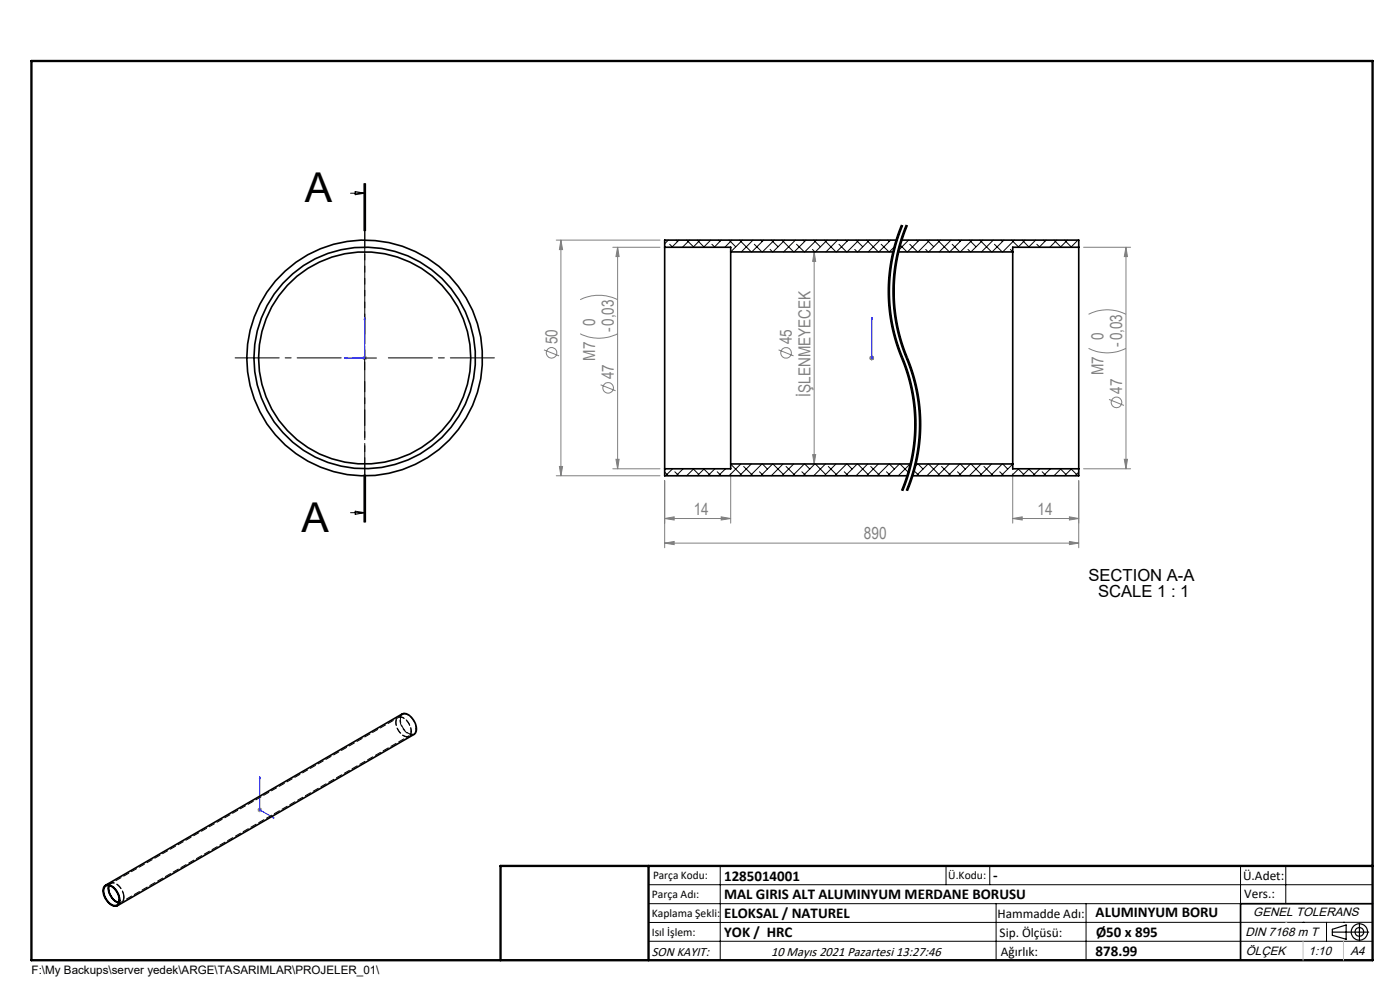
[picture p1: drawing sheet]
<svg xmlns="http://www.w3.org/2000/svg" width="297mm" height="210mm" viewBox="0 0 297 210" stroke-linecap="round" stroke-linejoin="round" font-family="sans-serif">
<g fill="none" stroke="#808080" stroke-width=".21">
<path d="M118 50.9h22M119 50.9l.3 2h-.6zM119 50.9v50M130 52.4h10M131 52.4l.3 2h-.6zM131 52.4v47M172.7 53.4l.3 2h-.6zM172.7 53.4v45M229.9 52.4h10M238.9 52.4l.3 2h-.7zM238.9 52.4v47M76.9 75.9h1"/>
<path d="M77 75.6l.7 .7M77.4 75.4v1M77.7 75.6l-.7 .7M115.4 74.2l3.2 1.3M123.1 70.8a8.7 8.7 0 0 0 7.9 0M123.1 63.6a9 9 0 0 1 7.9 0M165.2 74.2l3.1 1.3M184.4 75.9h1M184.6 75.6l.7 .7M184.9 75.4v1M185.3 75.6l-.7 .7M230.9 73.9a8.7 8.7 0 0 0 8 0"/>
<path d="M230.9 66.7a8.7 8.7 0 0 1 8 0M118.7 98.9h.6l-.3 2zM127.4 81.6l3.2 1.3M130 99.4h10M130.7 97.4h.6l-.3 2zM172.4 96.4h.6l-.3 2zM229.9 99.4h10M235.3 84.7l3.1 1.3M238.5 97.4h.7l-.3 2zM118 100.9h22M141 110l2-.4v.7zM141 115.2l2-.3v.6z"/>
<path d="M141 101.9v14.3M141 110h14M141 115.2h87.8M153 109.6l2 .4-2 .3zM155 100.4v10.6M214.8 110l2.1-.4v.7zM214.8 110h14M214.8 100.4v10.6M226.9 114.9l1.9 .3-1.9 .3zM226.9 109.6l1.9 .4-1.9 .3zM228.8 101.9v14.3M54.6 171.8h1"/>
<path d="M54.8 171.4l.7 .7M55.1 171.3v1M55.5 171.4l-.7 .7"/>
<circle cx="117" cy="74.8" r="1.12"/>
<circle cx="166.8" cy="74.8" r="1.12"/>
<circle cx="129" cy="82.3" r="1.12"/>
<circle cx="236.9" cy="85.4" r="1.12"/>
</g>
<path d="M191.4 47.7a36.6 36.6 0 0 0 0 28.2M192.4 47.7a36.6 36.6 0 0 0 0 28.2M191.4 75.9a36.6 36.6 0 0 1 0 28.2M192.4 75.9a36.6 36.6 0 0 1 0 28.2" fill="none" stroke="#000" stroke-width=".21" stroke-dasharray="6.3 1.3 1.3 1.3" stroke-dashoffset="4" stroke-linecap="butt"/>
<g fill="none" stroke="#000" stroke-width=".21">
<path d="M77.2 39v10M77.4 39v10M77.6 39v10M74.4 41h3M75.4 40.6l2 .4-2 .3zM190.3 50.1a36.8 36.8 0 0 0-1.9 11.3M191.2 47.7l-.9 2.4M191.2 48.6a36.4 36.4 0 0 0-1.1 23.1M191.3 50.1a36.8 36.8 0 0 0-1.9 11.3M191.4 47.7a37 37 0 0 0 .6 29.8 36.6 36.6 0 0 1-.6 26.6M191.5 47.8l-.3 .8M192.2 47.7l-.9 2.4"/>
<path d="M192.4 47.7a37 37 0 0 0 .6 29.8 36.6 36.6 0 0 1-.6 26.6M192.5 47.8a36.4 36.4 0 0 0-1.4 23.9M74.9 75.9h5M77.4 73.4v5M188.4 61.4a37.2 37.2 0 0 0 3.1 15.4M189.4 61.4a38.4 38.4 0 0 0 3.4 16.2l.6 1.7M190.1 71.7l1.1 3.3M191.1 71.7l1.8 5M191.2 75l.2 .4M191.4 75.4l.1 .4zM191.5 76.8l.9 2.5M191.5 75.8l.4 .9"/>
<path d="M191.9 76.7l.8 2.5M192.4 79.3a36.5 36.5 0 0 1 1.5 7.7M192.7 79.2l.5 1.7M192.9 76.7l.8 2.5M193.4 79.3a36.5 36.5 0 0 1 1.5 7.7M193.7 79.2l.5 1.7M193.2 80.9l.7 3.4M193.9 87l.1 2.6-.1 3.5M193.9 93l-.6 4.4-.9 3.3M193.9 95.7l-1.2 5.1M193.9 84.3l.4 3.5M194.2 80.9l.7 3.4"/>
<path d="M194.3 92.2l-.4 3.5M194.3 87.8v4.4M194.9 87l.1 2.6-.1 3.5M194.9 93l-.6 4.4-.9 3.3M194.9 95.7l-1.2 5.1M194.9 84.3l.4 3.5M195.3 92.2l-.4 3.5M195.3 87.8v4.4M74.4 108.8h3M75.4 108.4l2 .4-2 .3zM77.2 100.7v10M77.4 100.7v10"/>
<path d="M77.6 100.7v10zM191.5 103.2l-.3 .8M191.9 103.3l-.4 .9M192.4 100.7l-.9 2.5M192.7 100.8l-.8 2.5M192.9 103.3l-.4 .9M193.4 100.7l-1.2 3.3M193.7 100.8l-.8 2.5M137.6 187.7h153.6M137.6 191.7h153.6M137.6 199.7h153.6M152.8 183.7v20"/>
<path d="M200.7 183.7v4M210 183.7v4M211.3 191.7v12M230.4 191.7v12M263.2 183.7v20M272.8 183.7v8M276.4 195.6h.1M281.4 195.6v4.1M285 195.6h.1M291.2 195.6l-153.6 .1"/>
</g>
<g fill="none" stroke="#000" stroke-width=".25">
<path d="M282.6 197.7h7.8M282.6 197.1l3-.9v3l-3-.8zM288.4 195.8v3.8M106.2 203.7h185"/>
<circle cx="288.4" cy="197.7" r="1.74"/>
<circle cx="288.4" cy="197.7" r=".93"/>
</g>
<path d="M73.1 75.9l.4-.1v.3zM77.4 67.3v8.6h-4.3M77.4 67.3l.1 .5h-.2zM184.9 75.8v.3zM184.9 67.3v.5v-.5M184.9 75.9h.1M184.9 67.3v8.6M55.1 164.8v7l3 1.7M55.1 164.8l.1 .4-.2-.1zM57.9 173.3l.2 .2h-.2z" fill="none" stroke="#00f" stroke-width=".21"/>
<path d="M72.4 75.9h-22.5M77.4 70.9v-22.5M82.4 75.9h22.5M77.4 80.9v22.5" fill="none" stroke="#000" stroke-width=".21" stroke-dasharray="15.2 1.3 1.3 1.3" stroke-dashoffset="5.9"/>
<path d="M77.4 39v71.7" fill="none" stroke="#000" stroke-width=".21" stroke-dasharray="6.3 1.3 1.3 1.3" stroke-dashoffset="2.8"/>
<path d="M291.2 191.7h-28v12" fill="none" stroke="#000" stroke-width=".35"/>
<path d="M6.7 12.9h284.5v190.8h-284.5zM137.6 183.7v20M291.2 183.7h-185v20" fill="none" stroke="#000" stroke-width=".5"/>
<path d="M276.4 199.7v4M285 199.7v4" fill="none" stroke="#c0c0c0" stroke-width=".21"/>
<path d="M272.8 195.6h.1" fill="none" stroke="#c0c0c0" stroke-width=".25"/>
<g fill="#00f">
<path d="M73.1 75.9l.4 .2v-.3zM77.4 67.3l-.1 .5h.2z"/>
<path d="M57.9 173.3l.2 .2h-.2zM55.1 164.8l.1 .4-.2-.1z"/>
<path d="M184.9 75.8v.3zM184.9 67.3v.5zM184.9 75.8v.3zM184.9 67.3v.5z"/>
</g>
<g fill="#808080">
<path d="M153 109.6l2 .4-2 .3zM141 110l2-.4v.7zM226.9 114.9l1.9 .3-1.9 .3zM141 115.2l2-.3v.6z"/>
<path d="M131 52.4l.3 2h-.6zM130.7 97.4h.6l-.3 2zM238.9 52.4l.3 2h-.7zM238.5 97.4h.7l-.3 2zM119 50.9l.3 2h-.6zM118.7 98.9h.6l-.3 2zM172.7 53.4l.3 2h-.6zM172.4 96.4h.6l-.3 2z"/>
<path d="M214.8 110l2.1-.4v.7zM226.9 109.6l1.9 .4-1.9 .3z"/>
</g>
<g fill="none" stroke="#000" stroke-width=".35">
<path d="M141 52.4v47M141 52.4h14v1M155 53.4v45M155 53.4h34.5M190.2 50.9h-49.2v1.5M190.5 53.4h24.3M191.2 50.9h37.6v1.5M214.8 53.4v45M228.8 52.4v47M228.8 52.4h-14v1M141 99.4v1.5h51.5M155 98.4h38.2"/>
<path d="M155 98.4v1h-14M194.2 98.4h20.6M214.8 98.4v1h14M228.8 99.4v1.5h-35.3M22.1 188a1.47 1.47 0 0 1 2.2 .4 2.76 2.76 0 0 1 .7 3.6 1.88 1.88 0 0 1-2.5-1.1 2.78 2.78 0 0 1-.4-2.9zM22.2 188.1a1.43 1.43 0 0 1 2.2 .6 2.72 2.72 0 0 1 .6 3.1 1.5 1.5 0 0 1-2.2-.7 2.74 2.74 0 0 1-.6-3zM22.4 187.8l62.9-36.4a2.32 2.32 0 0 1 2.6 1.7 2.18 2.18 0 0 1-.1 2.7l-62.9 36.3M23.1 187.8a3.3 3.3 0 0 0 2.1 3.7M23.2 187.8a3.2 3.2 0 0 0 2 3.6"/>
<circle cx="77.4" cy="75.9" r="25"/>
<circle cx="77.4" cy="75.9" r="22.5"/>
<circle cx="77.4" cy="75.9" r="23.5"/>
</g>
<g fill="none" stroke="#000" stroke-width=".21">
<path d="M141.8 50.9l-.8 .8M142.1 51.8l.6 .6M143.4 50.9l.3 .4M144 50.9l-1.5 1.5M145.7 50.9l1.4 1.4M146.3 50.9l-1.5 1.5M147.9 50.9l1.5 1.5M148.5 50.9l-1.5 1.5M150.8 50.9l-1.5 1.5M151 51.8l.7 .6M152.4 50.9l.3 .4M153 50.9l-1.5 1.5"/>
<path d="M154.7 50.9l1.4 1.4M155.3 50.9l-1.5 1.5M156.9 50.9l2.5 2.5M157.5 50.9l-2.5 2.5M159.7 50.9l-2.4 2.5M160 51.8l1.6 1.6M161.4 50.9l.3 .4M162 50.9l-2.5 2.5M163.4 52.9l.5 .5M163.6 50.9l1.5 1.4M164.3 50.9l-2.6 2.5M165.9 50.9l2.5 2.5"/>
<path d="M166.5 50.9l-2.5 2.5M168.7 50.9l-2.5 2.5M169 51.8l1.6 1.6M170.4 50.9l.3 .4M171 50.9l-2.5 2.5M172.4 52.9l.5 .5M172.6 50.9l1.4 1.4M173.2 50.9l-2.5 2.5M174.9 50.9l2.4 2.5M175.5 50.9l-2.5 2.5M177.7 50.9l-2.5 2.5M178 51.8l1.6 1.6"/>
<path d="M179.4 50.9l.3 .4M180 50.9l-2.6 2.5M181.3 52.9l.6 .5M181.6 50.9l1.4 1.4M182.2 50.9l-2.5 2.5M183.8 50.9l2.5 2.5M184.4 50.9l-2.4 2.5M186.7 50.9l-2.5 2.5M186.9 51.8l1.7 1.6M188.3 50.9l.3 .4M188.9 50.9l-2.5 2.5M189.8 52.3l-1.1 1.1"/>
<path d="M190.9 51.9l1.5 1.5M192.8 50.9l-2.2 2.2M193 51.8l1.7 1.6M194.4 50.9l.3 .4M195 50.9l-2.5 2.5M196.4 52.9l.5 .5M196.6 50.9l1.5 1.4M197.2 50.9l-2.4 2.5M198.9 50.9l2.5 2.5M199.5 50.9l-2.5 2.5M201.8 50.9l-2.6 2.5M202 51.8l1.6 1.6"/>
<path d="M203.4 50.9l.3 .4M204 50.9l-2.5 2.5M205.4 52.9l.5 .5M205.6 50.9l1.4 1.4M206.2 50.9l-2.5 2.5M207.9 50.9l2.5 2.5M208.5 50.9l-2.5 2.5M210.7 50.9l-2.5 2.5M211 51.8l1.6 1.6M212.4 50.9l.3 .4M213 50.9l-2.5 2.5M214.3 52.9l.5 .5"/>
<path d="M214.6 50.9l1.4 1.4M215.2 50.9l-2.5 2.5M216.9 50.9l1.4 1.5M217.5 50.9l-1.5 1.5M219.7 50.9l-1.5 1.5M220 51.8l.6 .6M221.3 50.9l.4 .4M221.9 50.9l-1.4 1.5M223.6 50.9l1.4 1.4M224.2 50.9l-1.5 1.5M225.8 50.9l1.5 1.5M226.4 50.9l-1.5 1.5"/>
<path d="M228.7 50.9l-1.5 1.5M142.7 99.4l-1.5 1.5M144.8 99.4l.1 .1M144.9 99.4l-1.5 1.5M147 99.4l1.2 1.2M147.2 99.4l-1.5 1.5M149.3 99.4l1.5 1.5M149.4 99.4l-1.5 1.5M151.7 99.4l-1.5 1.5M153.8 99.4v.1M153.9 99.4l-1.5 1.5M155 98.5l2.2 2.1"/>
<path d="M157.2 98.4l-2.5 2.5M157.8 98.9l1.9 2M159.4 98.4l-2.5 2.5M161.6 98.4l-2.5 2.5M161.7 98.4l1.1 1.1M163.9 98.4l-2.5 2.5M164 98.4l2.2 2.2M166.1 98.4l-2.5 2.5M166.8 98.9l1.9 2M168.4 98.4l-2.5 2.5M170.6 98.4l-2.5 2.5M170.7 98.4l1.1 1.1"/>
<path d="M172.9 98.4l-2.5 2.5M173 98.4l2.2 2.2M175.1 98.4l-2.5 2.5M175.7 98.9l2 2M177.3 98.4l-2.4 2.5M179.6 98.4l-2.5 2.5M179.7 98.4l1.1 1.1M181.9 98.4l-2.5 2.5M182 98.4l2.1 2.2M184.1 98.4l-2.5 2.5M184.7 98.9l2 2M186.3 98.4l-2.5 2.5"/>
<path d="M188.6 98.4l-2.5 2.5M188.7 98.4l1.1 1.1M190.8 98.4l-2.5 2.5M190.9 98.4l1.8 1.8M193.1 98.4l-2.5 2.5M194.7 98.4l-.6 .6M194.8 98.4l1 1.1M196.9 98.4l-2.5 2.5M197 98.4l2.2 2.2M199.1 98.4l-2.5 2.5M199.7 98.9l2.1 2M201.4 98.4l-2.5 2.5"/>
<path d="M203.6 98.4l-2.5 2.5M203.7 98.4l1.1 1.1M205.9 98.4l-2.5 2.5M206 98.4l2.2 2.2M208.1 98.4l-2.5 2.5M208.7 98.9l2 2M210.4 98.4l-2.5 2.5M212.6 98.4l-2.5 2.5M212.7 98.4l1.1 1.1M214.8 98.5l-2.4 2.4M216 99.4l1.2 1.2M216.1 99.4l-1.5 1.5"/>
<path d="M218.2 99.4l1.5 1.5M218.3 99.4l-1.4 1.5M220.6 99.4l-1.5 1.5M222.7 99.4l.1 .1M222.8 99.4l-1.5 1.5M224.9 99.4l1.2 1.2M225.1 99.4l-1.5 1.5M227.2 99.4l1.5 1.5M227.3 99.4l-1.5 1.5M141 100.1l.8 .8M143.2 100.1l.8 .8M152.2 100.1l.8 .8"/>
<path d="M161.1 100.1l.9 .8M170.1 100.1l.9 .8M179.1 100.1l.9 .8M188.1 100.1l.8 .8M194.1 100.1l.9 .8M203.1 100.1l.9 .8M212.1 100.1l.9 .8M221.1 100.1l.8 .8M228.8 100.1l-.7 .8"/>
</g>
<path d="M85.3 151.4a2.14 2.14 0 0 0 0 2.9 2.19 2.19 0 0 0 2.5 1.5" fill="none" stroke="#000" stroke-width=".21" stroke-dasharray="1.3 .6" stroke-dashoffset=".3"/>
<path d="M26.3 190.3a3.2 3.2 0 0 0-2.5-3.1l-.4 .2-.3 .4" fill="none" stroke="#000" stroke-width=".21" stroke-dasharray="1.3 .6" stroke-dashoffset="-.1"/>
<path d="M25.2 191.5a.98 .98 0 0 0 1.1-1.2M25.3 191.4a.94 .94 0 0 0 .9-1.1" fill="none" stroke="#000" stroke-width=".21" stroke-dasharray="1.3 .6" stroke-dashoffset=".9"/>
<path d="M26.2 190.3a3 3 0 0 0-2.4-3l-.6 .5" fill="none" stroke="#000" stroke-width=".21" stroke-dasharray="1.3 .6"/>
<path d="M84.5 152.2l-61 35.2M87.2 155.1a3 3 0 0 0-2.4-3 1.42 1.42 0 0 0-.6 2.2 2.44 2.44 0 0 0 2.4 1.9l.4-.3 .2-.8M25.8 191.3l60.9-35.2" fill="none" stroke="#000" stroke-width=".21" stroke-dasharray="1.3 .6" stroke-dashoffset=".7"/>
<path d="M87.3 155.1a3.2 3.2 0 0 0-2.5-3.1 1.38 1.38 0 0 0-.7 2.1 2.65 2.65 0 0 0 2.6 2.2l.4-.4 .2-.8M88.3 154.6a3.2 3.2 0 0 0-2.5-3.1 1.38 1.38 0 0 0-.7 2 2.65 2.65 0 0 0 2.6 2.2l.4-.3 .2-.8" fill="none" stroke="#000" stroke-width=".21" stroke-dasharray="1.3 .6" stroke-dashoffset=".4"/>
<path d="M85.4 151.6l-1 .5M86.8 156.2l1-.6M23.5 187.3l-1 .6M24.8 192l1-.6" fill="none" stroke="#000" stroke-width=".21" stroke-dasharray="1.3 .6" stroke-dashoffset=".6"/>
<g font-size="8.7">
<text x="64.7" y="42.9">A</text>
<text x="63.9" y="112.9">A</text>
</g>
<g font-size="3.5" fill="#808080">
<text x="126.3" y="69.1" transform="rotate(-90 126.3 69.1)">0</text>
<text x="130.2" y="70.4" transform="rotate(-90 130.2 70.4)">-0,03</text>
<text x="118.2" y="73" transform="rotate(-90 118.2 73)">50</text>
<text x="126.3" y="76.5" transform="rotate(-90 126.3 76.5)">M7</text>
<text x="168" y="73" transform="rotate(-90 168 73)">45</text>
<text x="234.1" y="72.2" transform="rotate(-90 234.1 72.2)">0</text>
<text x="238.1" y="73.5" transform="rotate(-90 238.1 73.5)">-0,03</text>
<text x="130.2" y="80.4" transform="rotate(-90 130.2 80.4)">47</text>
<text x="234.1" y="79.6" transform="rotate(-90 234.1 79.6)">M7</text>
<text x="238.1" y="83.5" transform="rotate(-90 238.1 83.5)">47</text>
<text x="172" y="84.2" transform="rotate(-90 172 84.2)">İŞLENMEYECEK</text>
<text x="147.2" y="109.2">14</text>
<text x="220.1" y="109.2">14</text>
<text x="183.3" y="114.4">890</text>
</g>
<g font-size="3.5">
<text x="230.9" y="123.2">SECTION A-A</text>
<text x="232.9" y="126.7">SCALE 1 : 1</text>
</g>
<g font-size="3.2">
<text x="153.6" y="186.8">1285014001</text>
<text x="153.6" y="190.8">MAL GIRIS ALT ALUMINYUM MERDANE BORUSU</text>
<text x="210.7" y="186.6">-</text>
<text x="153.6" y="194.8">ELOKSAL / NATUREL</text>
<text x="232.4" y="194.5">ALUMINYUM BORU</text>
<text x="153.6" y="198.8">YOK / HRC</text>
<text x="232.4" y="202.8">878.99</text>
<text x="232.5" y="198.8">Ø50 x 895</text>
</g>
<g font-size="2.8">
<text x="263.7" y="186.7">Ü.Adet:</text>
<text x="263.9" y="190.5">Vers.:</text>
<text x="211.6" y="194.8">Hammadde Adı:</text>
<text x="138.3" y="202.8">SON KAYIT:</text>
<text x="163.6" y="202.8">10 Mayıs 2021 Pazartesi 13:27:46</text>
<text x="212.1" y="198.7">Sip. Ölçüsü:</text>
<text x="212.3" y="202.7">Ağırlık:</text>
</g>
<g font-size="2.6">
<text x="265.9" y="194.4">GENEL TOLERANS</text>
<text x="264.2" y="198.5">DIN 7168 m T</text>
<text x="264.3" y="202.6">ÖLÇEK</text>
<text x="277.6" y="202.6">1:10</text>
<text x="286.5" y="202.6">A4</text>
</g>
<g font-size="2.5">
<text x="138.3" y="190.5">Parça Adı:</text>
<text x="138.5" y="186.5">Parça Kodu:</text>
<text x="201.2" y="186.5">Ü.Kodu:</text>
<text x="138.3" y="194.5">Kaplama Şekli:</text>
<text x="138.3" y="198.6">Isıl İşlem:</text>
<text x="6.7" y="206.7">F:\My Backups\server yedek\ARGE\TASARIMLAR\PROJELER_01\</text>
</g>
</svg>
